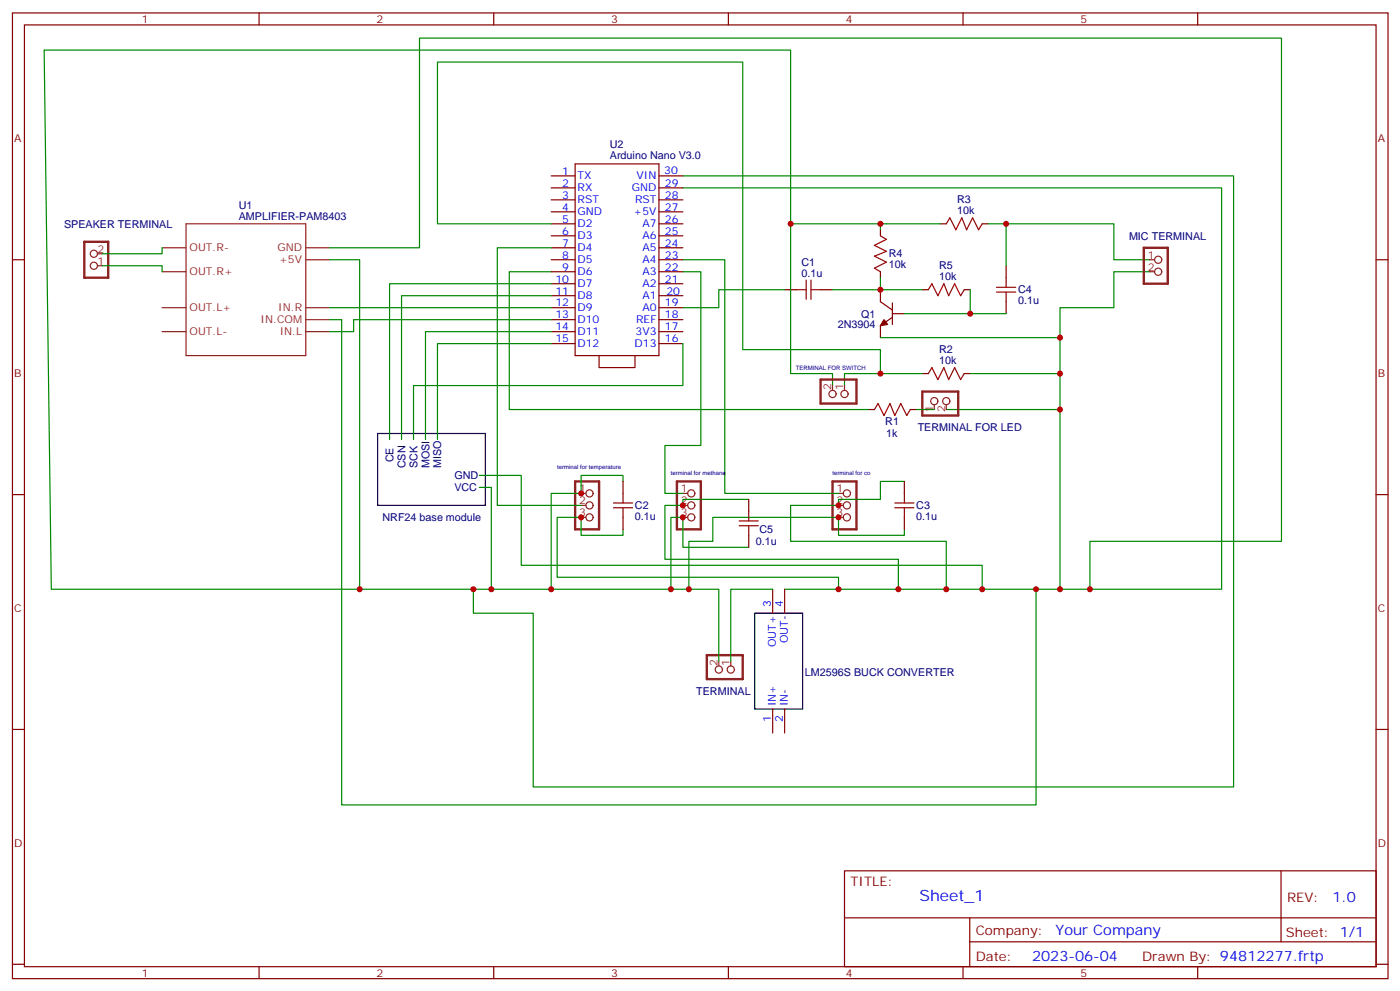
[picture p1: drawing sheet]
<svg xmlns="http://www.w3.org/2000/svg" width="413mm" height="292mm" viewBox="0 0 413 292" stroke-linecap="round" stroke-linejoin="round" font-family="sans-serif">
<g fill="none" stroke="#870000" stroke-width=".35">
<path d="M3.7 3.8h405.3v284.3h-405.3zM7.2 7.3h398.3v277.3h-398.3zM76.3 3.8v3.5M145.5 3.8v3.5M214.6 3.8v3.5M283.8 3.8v3.5M352.9 3.8v3.5M162.4 51.8h7.1M162.4 55.3h7.1M162.4 58.8h7.1M169.5 48.3h24.7v56.4h-24.7zM194.2 51.8h7"/>
<path d="M194.2 55.3h7M194.2 58.8h7M3.7 76.5h3.5M162.4 76.5h7.1M162.4 65.9h7.1M162.4 62.4h7.1M162.4 69.4h7.1M162.4 73h7.1M194.2 76.5h7M194.2 65.9h7M194.2 62.4h7M194.2 69.4h7"/>
<path d="M194.2 73h7M259.4 67.7v1.7M277.1 65.9h1.7M289.4 65.9h1.8M296.5 78.2v3.6M405.5 76.5h3.5M162.4 97.6h7.1M162.4 80h7.1M162.4 83.5h7.1M162.4 87.1h7.1M162.4 90.6h7.1M162.4 94.1h7.1"/>
<path d="M194.2 97.6h7M194.2 80h7M194.2 83.5h7M194.2 87.1h7M194.2 90.6h7M194.2 94.1h7M231.2 85.3h3.5M241.8 85.3h3.5M259.4 80v1.8M259.4 85.3v3.5l3.6 2.5M263 93.4l-3.6 2.5v3.5M263 89.2v6.3"/>
<path d="M263 92.4h3.5M271.8 85.3h1.7M284.1 85.3h1.8M296.5 88.8v3.6M162.4 101.2h7.1M176.5 104.7v3.5h10.6v-3.5M194.2 101.2h7M271.8 110h1.7M284.1 110h1.8M255.9 120.6h1.8M268.3 120.6h1.7M3.7 145.6h3.5"/>
<path d="M183.6 141.7v3.6M183.6 152.3v3.6M220.6 147v3.6M220.6 157.6v3.5M266.5 141.7v3.6M266.5 152.3v3.6M405.5 145.6h3.5M3.7 214.8h3.5M405.5 214.8h3.5M248.8 256.4h156.7v28.2h-156.7zM377.5 256.4v20.9M248.9 270.2h156.5"/>
<path d="M285.8 277.3h119.6M285.8 270.2v14.2M3.7 283.9h3.5M76.3 284.6v3.5M145.5 284.6v3.5M214.6 284.6v3.5M283.8 284.6v3.5M352.9 284.6v3.5M405.5 283.9h3.5"/>
</g>
<g fill="none" stroke="#a10000" stroke-width=".35">
<path d="M259.4 69.4l1.8 1.1-3.5 1.7 3.5 1.8-3.5 1.4 3.5 1.8-3.5 1.8 1.7 1M278.8 65.9l1.1-1.8 1.8 3.6 1.7-3.6 1.4 3.6 1.8-3.6 1.8 3.6 1-1.8M234.7 85.3h2.9M237.6 82.5v5.6M239 85.3h2.8M239 82.5v5.6M273.5 85.3l1.1-1.8 1.8 3.6 1.7-3.6 1.4 3.6 1.8-3.6 1.8 3.6 1-1.8M293.7 86h5.6M293.7 84.6h5.6M296.5 81.8v2.8M296.5 86v2.8M273.5 110l1.1-1.8 1.8 3.6 1.7-3.6 1.4 3.6 1.8-3.6 1.8 3.6 1-1.8"/>
<path d="M257.7 120.6l1-1.8 1.8 3.5 1.8-3.5 1.4 3.5 1.7-3.5 1.8 3.5 1.1-1.7M180.8 149.5h5.6M180.8 148.1h5.6M183.6 145.3v2.8M183.6 149.5v2.8M217.8 154.8h5.6M217.8 153.4h5.6M220.6 150.6v2.8M220.6 154.8v2.8M263.7 149.5h5.6M263.7 148.1h5.6M266.5 145.3v2.8"/>
<path d="M266.5 149.5v2.8"/>
</g>
<g fill="none" stroke="#008700" stroke-width=".35">
<path d="M201.2 51.8h162.3v179.9h-206.4v-51.1h-17.6v-7.1M201.2 55.3h158.8v118.2h-47.7M30.1 78.2h17.7v1.8M47.8 73v1.7h-17.7M97.2 73h26.4v-61.8h254v148.2h-56.4v14.1M97.2 76.5h8.8v97M162.4 65.9h-33.5v-47.6h90v84.6h40.5v7.1M162.4 73h-15.9v75.8h24.7M201.2 76.5h12.4v68.8h33.5M233 65.9v-51.2h-220l2.1 158.8h196.7v21.2M259.4 65.9h-26.4v44.1h12.3v3.5M277.1 65.9h-17.7v1.8"/>
<path d="M291.2 65.9h5.3v12.3M296.5 65.9h31.7v10.6h10.6M97.2 94.1h3.5v142.9h204.6v-63.5M97.2 90.6h65.2M162.4 80h-12.3v40.6h105.8M162.4 83.5h-47.6v45.9M162.4 87.1h-44.1v42.3M162.4 97.6h-37v31.8M162.4 94.1h-58.2v3.5h-7M201.2 80h5.3v51.2h-10.6v14.1h5.3M231.2 85.3h-19.4v5.3h-10.6M245.3 85.3h14.1"/>
<path d="M259.4 81.8v3.5h12.4M259.4 99.4h52.9M266.5 92.4h30M285.9 85.3v7.1M338.8 80h-10.6v10.6h-15.9v19.4h-26.4M162.4 101.2h-33.5v28.2M201.2 101.2v12.3h-79.4v15.9M271.8 110h-23v3.5M312.3 110v63.5h-81.1M141.3 140h12.3v26.4h135.8v7.1M270 120.6h5.3M278.8 120.6h33.5"/>
<path d="M141.3 143.5h3.5v30M183.6 141.7v-1.7h-12.4v5.3h-8.8v28.2M183.6 155.9v1.7h-12.4v-5.3h-7v17.7h82.9v3.5M220.6 147h-19.4v1.8h-5.3v15.9h68.8v8.8M266.5 141.7h-7.1v5.3h-12.3v1.8h-14.1v10.6h45.8v14.1M266.5 155.9v1.7h-19.4v-5.3h-37.1v7.1h-7v14.1M220.6 161.1h-19.4v-8.8h-3.5v21.2M227.7 173.5h-12.4v21.2"/>
</g>
<path d="M260.5 94.1l1 1.4-2.1 .4z" fill="#870000" stroke="#870000" stroke-width=".35"/>
<path d="M111.3 127.6h31.7v21.2h-31.7zM222.4 180.6h14.1v28.2h-14.1z" fill="none" stroke="#000" stroke-width=".35"/>
<path d="M24.8 71.2h7.1v10.6h-7.1zM337 73h7.1v10.5h-7.1zM241.8 111.8h10.6v7h-10.6zM271.8 115.3h10.6v7h-10.6zM169.5 141.7h7v14.2h-7zM199.5 141.7h7v14.2h-7zM245.3 141.7h7.1v14.2h-7.1zM208.3 192.9h10.6v7.1h-10.6z" fill="none" stroke="#8c2424" stroke-width=".71"/>
<g fill="none" stroke="#8c2424" stroke-width=".35">
<path d="M28.7 78.2h1.4M28.7 74.7h1.4M47.8 73h7M54.8 65.9h35.3v38.8h-35.3zM90.1 76.5h7.1M90.1 73h7.1M338.8 76.5h1.4M47.8 80h7M47.8 97.6h7M47.8 90.6h7M90.1 97.6h7.1M90.1 94.1h7.1"/>
<path d="M90.1 90.6h7.1M338.8 80h1.4M245.3 113.5v1.4M248.8 113.5v1.4M275.3 119.2v1.4M278.8 119.2v1.4M171.2 145.3h1.4M171.2 148.8h1.4M171.2 152.3h1.4M201.2 145.3h1.4M201.2 148.8h1.4M201.2 152.3h1.4"/>
<path d="M247.1 145.3h1.4M247.1 148.8h1.4M247.1 152.3h1.4M211.8 194.7v1.4M215.3 194.7v1.4"/>
<circle cx="27.7" cy="78.2" r="1.06"/>
<circle cx="27.7" cy="74.7" r="1.06"/>
<circle cx="341.3" cy="76.5" r="1.06"/>
<circle cx="341.3" cy="80" r="1.06"/>
<circle cx="245.3" cy="116" r="1.06"/>
<circle cx="248.8" cy="116" r="1.06"/>
<circle cx="275.3" cy="118.1" r="1.06"/>
<circle cx="278.8" cy="118.1" r="1.06"/>
<circle cx="173.7" cy="152.3" r="1.06"/>
<circle cx="173.7" cy="145.3" r="1.06"/>
<circle cx="173.7" cy="148.8" r="1.06"/>
<circle cx="203.7" cy="152.3" r="1.06"/>
<circle cx="203.7" cy="145.3" r="1.06"/>
<circle cx="203.7" cy="148.8" r="1.06"/>
<circle cx="249.6" cy="152.3" r="1.06"/>
<circle cx="249.6" cy="148.8" r="1.06"/>
<circle cx="249.6" cy="145.3" r="1.06"/>
<circle cx="211.8" cy="197.1" r="1.06"/>
<circle cx="215.3" cy="197.1" r="1.06"/>
</g>
<path d="M227.7 173.5v7.1M231.2 173.5v7.1M227.7 208.8v7M231.2 208.8v7" fill="none" stroke="#900" stroke-width=".35"/>
<g fill="#c00">
<circle cx="259.4" cy="85.3" r=".88"/>
<circle cx="296.5" cy="65.9" r=".88"/>
<circle cx="285.9" cy="92.4" r=".88"/>
<circle cx="312.3" cy="99.4" r=".88"/>
<circle cx="312.3" cy="110" r=".88"/>
<circle cx="312.3" cy="120.6" r=".88"/>
<circle cx="259.4" cy="65.9" r=".88"/>
<circle cx="233" cy="65.9" r=".88"/>
<circle cx="259.4" cy="110" r=".88"/>
<circle cx="139.5" cy="173.5" r=".88"/>
<circle cx="312.3" cy="173.5" r=".88"/>
<circle cx="162.4" cy="173.5" r=".88"/>
<circle cx="247.1" cy="173.5" r=".88"/>
<circle cx="264.7" cy="173.5" r=".88"/>
<circle cx="197.7" cy="173.5" r=".88"/>
<circle cx="278.8" cy="173.5" r=".88"/>
<circle cx="203" cy="173.5" r=".88"/>
<circle cx="144.8" cy="173.5" r=".88"/>
<circle cx="289.4" cy="173.5" r=".88"/>
<circle cx="171.2" cy="145.3" r=".88"/>
<circle cx="171.2" cy="152.3" r=".88"/>
<circle cx="247.1" cy="148.8" r=".88"/>
<circle cx="247.1" cy="152.3" r=".88"/>
<circle cx="201.2" cy="148.8" r=".88"/>
<circle cx="201.2" cy="152.3" r=".88"/>
<circle cx="321.2" cy="173.5" r=".88"/>
<circle cx="106" cy="173.5" r=".88"/>
<circle cx="305.3" cy="173.5" r=".88"/>
</g>
<text font-size="4.6" fill="#00f" x="270.9" y="265.4">Sheet_1</text>
<g font-size="4.2" fill="#00f">
<text x="392.6" y="265.7">1.0</text>
<text x="311" y="275.2">Your Company</text>
<text x="304.1" y="283">2023-06-04</text>
</g>
<g font-size="3.9" fill="#800">
<text x="250.6" y="261">TITLE:</text>
<text x="379.2" y="265.7">REV:</text>
<text x="287.5" y="275.2">Company:</text>
<text x="378.9" y="275.8">Sheet: 1/1</text>
<text x="287.5" y="282.9">Date:</text>
<text x="336.6" y="282.9">Drawn By: 94812277.frtp</text>
</g>
<g font-size="3.2" fill="#800">
<text x="41.8" y="6.8">1</text>
<text x="110.9" y="6.8">2</text>
<text x="180.1" y="6.8">3</text>
<text x="249.2" y="6.8">4</text>
<text x="318.3" y="6.8">5</text>
<text x="4.2" y="41.9">A</text>
<text x="406" y="41.9">A</text>
<text x="4.2" y="111.1">B</text>
<text x="406" y="111.1">B</text>
<text x="4.2" y="180.2">C</text>
<text x="406" y="180.2">C</text>
<text x="4.2" y="249.3">D</text>
<text x="406" y="249.3">D</text>
<text x="41.8" y="287.6">1</text>
<text x="110.9" y="287.6">2</text>
<text x="180.1" y="287.6">3</text>
<text x="249.2" y="287.6">4</text>
<text x="318.3" y="287.6">5</text>
</g>
<g font-size="3.2" fill="#000080">
<text x="179.7" y="46.9">Arduino Nano V3.0</text>
<text x="179.7" y="43.7">U2</text>
<text x="282" y="59.9">R3</text>
<text x="70.4" y="64.8">AMPLIFIER-PAM8403</text>
<text x="70.4" y="61.6">U1</text>
<text x="282" y="63.1">10k</text>
<text x="18.9" y="67.1">SPEAKER TERMINAL</text>
<text x="332.7" y="70.6">MIC TERMINAL</text>
<text x="261.9" y="75.8">R4</text>
<text x="236.2" y="81.4">0.1u</text>
<text x="236.2" y="78.2">C1</text>
<text x="261.9" y="79">10k</text>
<text x="276.7" y="82.5">10k</text>
<text x="276.7" y="79.3">R5</text>
<text x="300" y="89.5">0.1u</text>
<text x="300" y="86.4">C4</text>
<text x="253.8" y="93.5">Q1</text>
<text x="246.9" y="96.7">2N3904</text>
<text x="276.7" y="107.2">10k</text>
<text x="276.7" y="103.9">R2</text>
<text x="260.9" y="125.2">R1</text>
<text x="261.2" y="128.8">1k</text>
<text x="270.4" y="127">TERMINAL FOR LED</text>
<text x="115.9" y="136.1" transform="rotate(-90 115.9 136.1)">CE</text>
<text x="119.5" y="137.9" transform="rotate(-90 119.5 137.9)">CSN</text>
<text x="123" y="137.9" transform="rotate(-90 123 137.9)">SCK</text>
<text x="126.5" y="137.9" transform="rotate(-90 126.5 137.9)">MOSI</text>
<text x="130" y="137.9" transform="rotate(-90 130 137.9)">MISO</text>
<text x="133.9" y="141.1">GND</text>
<text x="133.9" y="144.6">VCC</text>
<text x="187.1" y="149.9">C2</text>
<text x="270" y="149.9">C3</text>
<text x="112.7" y="153.5">NRF24 base module</text>
<text x="187.1" y="153">0.1u</text>
<text x="270" y="153">0.1u</text>
<text x="222.7" y="160.6">0.1u</text>
<text x="223.8" y="156.9">C5</text>
<text x="237.2" y="198.9">LM2596S BUCK CONVERTER</text>
<text x="205.2" y="204.6">TERMINAL</text>
</g>
<g font-size="3.2" fill="#00f">
<text x="165.7" y="51.4">1</text>
<text x="170.2" y="52.8">TX</text>
<text x="187.6" y="52.8">VIN</text>
<text x="195.8" y="51.3">30</text>
<text x="165.7" y="55">2</text>
<text x="165.7" y="58.5">3</text>
<text x="170.2" y="56.4">RX</text>
<text x="170.2" y="59.9">RST</text>
<text x="186.2" y="56.4">GND</text>
<text x="187.1" y="59.9">RST</text>
<text x="195.9" y="55">29</text>
<text x="195.9" y="58.5">28</text>
<text x="165.7" y="62">4</text>
<text x="165.7" y="65.5">5</text>
<text x="170.2" y="63.4">GND</text>
<text x="186.7" y="63.4">+5V</text>
<text x="195.9" y="62">27</text>
<text x="195.9" y="65.5">26</text>
<text x="165.7" y="69.1">6</text>
<text x="170.2" y="67">D2</text>
<text x="170.2" y="70.5">D3</text>
<text x="189.3" y="67">A7</text>
<text x="189.3" y="70.5">A6</text>
<text x="195.9" y="69.1">25</text>
<text x="165.7" y="72.6">7</text>
<text x="165.7" y="76.1">8</text>
<text x="170.2" y="74">D4</text>
<text x="170.2" y="77.5">D5</text>
<text x="189.3" y="74">A5</text>
<text x="189.3" y="77.5">A4</text>
<text x="195.9" y="72.6">24</text>
<text x="195.9" y="76.1">23</text>
<text x="163.7" y="83.2">10</text>
<text x="165.7" y="79.7">9</text>
<text x="170.2" y="81.1">D6</text>
<text x="189.3" y="81.1">A3</text>
<text x="195.9" y="79.7">22</text>
<text x="195.9" y="83.2">21</text>
<text x="163.7" y="86.7">11</text>
<text x="170.2" y="84.6">D7</text>
<text x="170.2" y="88.1">D8</text>
<text x="189.3" y="84.6">A2</text>
<text x="189.3" y="88.1">A1</text>
<text x="196.4" y="86.7">20</text>
<text x="163.7" y="90.2">12</text>
<text x="163.7" y="93.8">13</text>
<text x="170.2" y="91.7">D9</text>
<text x="170.2" y="95.2">D10</text>
<text x="187.4" y="95.2">REF</text>
<text x="189.3" y="91.7">A0</text>
<text x="195.9" y="90.2">19</text>
<text x="195.9" y="93.8">18</text>
<text x="163.7" y="97.3">14</text>
<text x="163.7" y="100.8">15</text>
<text x="170.2" y="98.7">D11</text>
<text x="187.3" y="98.7">3V3</text>
<text x="195.9" y="97.3">17</text>
<text x="195.9" y="100.8">16</text>
<text x="170.2" y="102.2">D12</text>
<text x="187" y="102.2">D13</text>
<text x="227.2" y="178.7" transform="rotate(-90 227.2 178.7)">3</text>
<text x="230.7" y="178.7" transform="rotate(-90 230.7 178.7)">4</text>
<text x="228.6" y="190.5" transform="rotate(-90 228.6 190.5)">OUT+</text>
<text x="232.1" y="189.4" transform="rotate(-90 232.1 189.4)">OUT-</text>
<text x="228.6" y="208" transform="rotate(-90 228.6 208)">IN+</text>
<text x="232.1" y="208" transform="rotate(-90 232.1 208)">IN-</text>
<text x="227.2" y="212.5" transform="rotate(-90 227.2 212.5)">1</text>
<text x="230.7" y="212.5" transform="rotate(-90 230.7 212.5)">2</text>
</g>
<g font-size="3.2" fill="#8d2323">
<text x="28.7" y="77.9">1</text>
<text x="28.7" y="74.4">2</text>
<text x="55.9" y="74">OUT.R-</text>
<text x="81.8" y="74">GND</text>
<text x="82.3" y="77.5">+5V</text>
<text x="338.2" y="76.1">1</text>
<text x="55.9" y="81.1">OUT.R+</text>
<text x="338.2" y="79.7">2</text>
<text x="55.9" y="91.7">OUT.L+</text>
<text x="76.8" y="95.2">IN.COM</text>
<text x="82" y="91.7">IN.R</text>
<text x="55.9" y="98.7">OUT.L-</text>
<text x="82.4" y="98.7">IN.L</text>
<text x="245" y="114.9" transform="rotate(-90 245 114.9)">2</text>
<text x="248.5" y="114.9" transform="rotate(-90 248.5 114.9)">1</text>
<text x="275" y="121.2" transform="rotate(-90 275 121.2)">1</text>
<text x="278.5" y="121.2" transform="rotate(-90 278.5 121.2)">2</text>
<text x="170.6" y="144.9">1</text>
<text x="170.6" y="148.4">2</text>
<text x="200.6" y="144.9">1</text>
<text x="200.6" y="148.4">2</text>
<text x="246.5" y="144.9">1</text>
<text x="246.5" y="148.4">2</text>
<text x="170.6" y="152">3</text>
<text x="200.6" y="152">3</text>
<text x="246.5" y="152">3</text>
<text x="211.5" y="196.1" transform="rotate(-90 211.5 196.1)">2</text>
<text x="215" y="196.1" transform="rotate(-90 215 196.1)">1</text>
</g>
<g font-size="1.8" fill="#000080">
<text x="234.5" y="108.9">TERMINAL FOR SWITCH</text>
<text x="164.2" y="138.2">terminal for temperature</text>
<text x="197.7" y="140">terminal for methane</text>
<text x="245.3" y="140">terminal for co</text>
</g>
</svg>
